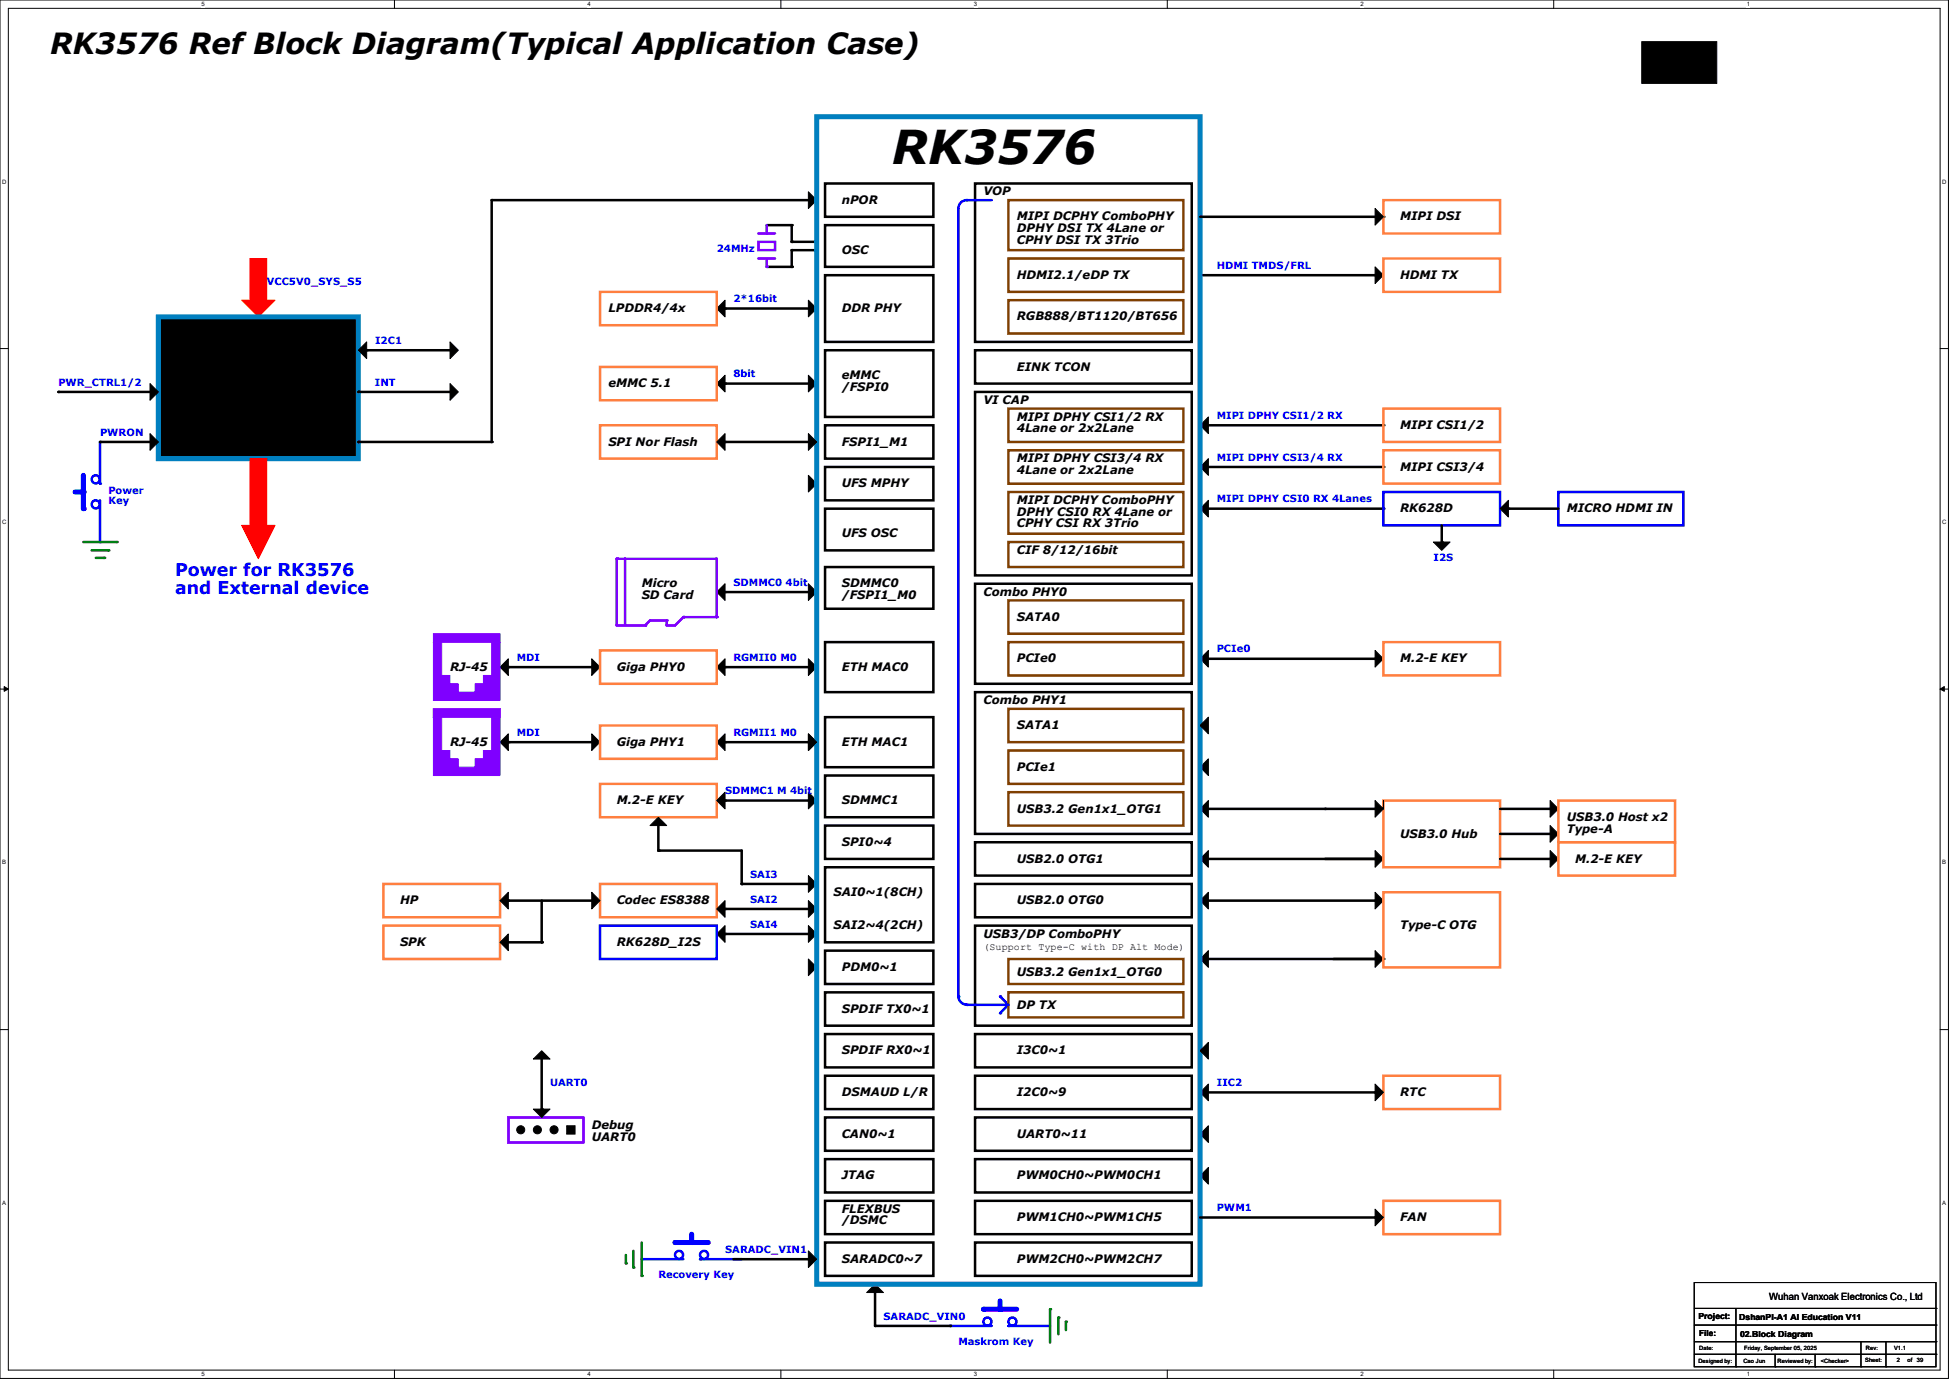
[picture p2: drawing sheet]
<svg xmlns="http://www.w3.org/2000/svg" width="297mm" height="210mm" viewBox="0 0 297 210" stroke-linecap="round" stroke-linejoin="round" font-family="sans-serif">
<path d="M0 0h296.9v209.9h-296.9zM1.3 1.3h294.4v207.4h-294.4z" fill="none" stroke="#000" stroke-width=".15"/>
<g fill="#fff">
<path d="M30.7 .1h.5v1h-.5z"/>
<path d="M30.7 208.8h.5v1h-.5z"/>
</g>
<path d="M60.1 0v1.3M60.1 208.7v1.2" fill="none" stroke="#000" stroke-width=".15"/>
<g fill="#fff">
<path d="M89.5 .1h.5v1h-.5z"/>
<path d="M89.5 208.8h.5v1h-.5z"/>
</g>
<path d="M119 0v1.3M119 208.7v1.2" fill="none" stroke="#000" stroke-width=".15"/>
<g fill="#fff">
<path d="M148.4 .1h.5v1h-.5z"/>
<path d="M148.4 208.8h.5v1h-.5z"/>
</g>
<path d="M177.9 0v1.3M177.9 208.7v1.2" fill="none" stroke="#000" stroke-width=".15"/>
<g fill="#fff">
<path d="M207.3 .1h.5v1h-.5z"/>
<path d="M207.3 208.8h.5v1h-.5z"/>
</g>
<path d="M236.8 0v1.3M236.8 208.7v1.2" fill="none" stroke="#000" stroke-width=".15"/>
<g fill="#fff">
<path d="M266.2 .1h.5v1h-.5z"/>
<path d="M266.2 208.8h.5v1h-.5z"/>
<path d="M.3 27.2h.7v1h-.7z"/>
<path d="M296 27.2h.6v1h-.6z"/>
<path d="M.3 79h.7v1h-.7z"/>
<path d="M296 79h.6v1h-.6z"/>
</g>
<path d="M0 53.1h1.3M295.7 53.1h1.2" fill="none" stroke="#000" stroke-width=".15"/>
<g fill="#fff">
<path d="M.3 130.9h.6v1h-.6z"/>
<path d="M296 130.9h.6v1h-.6z"/>
</g>
<path d="M0 104.9h1.3M295.7 104.9h1.2" fill="none" stroke="#000" stroke-width=".15"/>
<path d="M.6 104.6l.7 .3-.7 .4zM295.7 104.9l.6-.3v.7z" fill="#000" stroke="#000" stroke-width=".15"/>
<g fill="#fff">
<path d="M.3 182.7h.6v1h-.6z"/>
<path d="M296 182.7h.5v1h-.5z"/>
</g>
<path d="M0 156.8h1.3M295.7 156.8h1.2" fill="none" stroke="#000" stroke-width=".15"/>
<path d="M152.4 151.8l1.3 1.2" fill="none" stroke="#00f" stroke-width=".38"/>
<circle cx="152.4" cy="151.8" r=".19" fill="#00f"/>
<path d="M153.7 153l-1.3 1.3" fill="none" stroke="#00f" stroke-width=".38"/>
<circle cx="152.4" cy="154.3" r=".19" fill="#00f"/>
<g fill="#000" stroke="#000" stroke-width=".15">
<path d="M250.2 6.3h11.4v6.4h-11.4z" fill-rule="evenodd"/>
<path d="M24.1 48.3h30.5v21.6h-30.5z" fill-rule="evenodd"/>
<path d="M182.9 64.8l1.3-1.3v2.5z" fill-rule="evenodd"/>
<path d="M182.9 71.1l1.3-1.2v2.5z" fill-rule="evenodd"/>
<path d="M182.9 77.5l1.3-1.3v2.5z" fill-rule="evenodd"/>
<path d="M182.9 100.3l1.3-1.2v2.5z" fill-rule="evenodd"/>
<path d="M182.9 130.8l1.3-1.3v2.6z" fill-rule="evenodd"/>
<path d="M182.9 137.2l1.3-1.3v2.5z" fill-rule="evenodd"/>
</g>
<g fill="none" stroke="#000" stroke-width=".38">
<path d="M148.6 59.7h33v27.9h-33zM184.2 71.1h26.6M184.2 64.8h26.6M148.6 88.9h33v15.2h-33zM148.6 105.4h33v21.6h-33zM148.6 128.3h33v5.1h-33zM148.6 134.6h33v5.1h-33zM148.6 157.5h33v5.1h-33zM148.6 141h33v15.2h-33zM125.7 163.8h16.5v5.1h-16.5zM125.7 170.2h16.5v5.1h-16.5zM125.7 176.5h16.5v5.1h-16.5z"/>
<path d="M148.6 163.8h33v5.1h-33zM148.6 170.2h33v5.1h-33zM148.6 176.5h33v5.1h-33zM125.7 189.2h16.5v5.1h-16.5zM125.7 182.9h16.5v5.1h-16.5zM148.6 182.9h33v5.1h-33zM148.6 189.2h33v5.1h-33z"/>
</g>
<g fill="#000">
<circle cx="210.8" cy="71.1" r=".19"/>
<circle cx="210.8" cy="64.8" r=".19"/>
</g>
<path d="M153.7 62.2h26.6v5.1h-26.6zM153.7 74.9h26.6v6.4h-26.6zM153.7 68.6h26.6v5.1h-26.6zM153.7 91.4h26.6v5.1h-26.6zM153.7 97.8h26.6v5.1h-26.6zM153.7 82.6h26.6v3.8h-26.6zM153.7 114.3h26.6v5.1h-26.6zM153.7 108h26.6v5h-26.6zM153.7 120.7h26.6v5h-26.6zM153.7 146.1h26.6v3.8h-26.6zM153.7 151.1h26.6v3.8h-26.6z" fill="none" stroke="#7f3f00" stroke-width=".38"/>
<path d="M147.3 153h6.4" fill="none" stroke="#00f" stroke-width=".38"/>
<circle cx="147.3" cy="153" r=".19" fill="#00f"/>
<path d="M182.9 146.1l1.3-1.3v2.5z" fill-rule="evenodd" fill="#000" stroke="#000" stroke-width=".15"/>
<path d="M148.6 27.9h33v24.2h-33zM148.6 53.3h33v5.1h-33z" fill="none" stroke="#000" stroke-width=".38"/>
<path d="M153.7 39.4h26.6v5h-26.6zM153.7 30.5h26.6v7.6h-26.6zM153.7 45.7h26.6v5.1h-26.6z" fill="none" stroke="#7f3f00" stroke-width=".38"/>
<path d="M146.1 31.7v120.1a1.25 1.25 0 0 0 1.2 1.2" fill="none" stroke="#00f" stroke-width=".38"/>
<circle cx="146.1" cy="151.8" r=".19" fill="#00f"/>
<path d="M151.1 30.5h-3.8a1.25 1.25 0 0 0-1.2 1.2" fill="none" stroke="#00f" stroke-width=".38"/>
<circle cx="147.3" cy="30.5" r=".19" fill="#00f"/>
<path d="M182.9 41.9h26.7M184.2 77.5h26.6" fill="none" stroke="#000" stroke-width=".38"/>
<g fill="#000">
<circle cx="209.6" cy="41.9" r=".19"/>
<circle cx="210.8" cy="77.5" r=".19"/>
</g>
<g fill="#000" stroke="#000" stroke-width=".15">
<path d="M209.6 40.6l1.2 1.3-1.2 1.3z" fill-rule="evenodd"/>
<path d="M182.9 116.8l1.3-1.2v2.5z" fill-rule="evenodd"/>
<path d="M123.2 137.2l1.3 1.2-1.3 1.3z" fill-rule="evenodd"/>
<path d="M182.9 123.2l1.3-1.3v2.6z" fill-rule="evenodd"/>
<path d="M123.2 146.1l1.3 1.2-1.3 1.3z" fill-rule="evenodd"/>
<path d="M182.9 166.4l1.3-1.3v2.5z" fill-rule="evenodd"/>
<path d="M182.9 172.7l1.3-1.2v2.5z" fill-rule="evenodd"/>
<path d="M182.9 179.1l1.3-1.3v2.5z" fill-rule="evenodd"/>
</g>
<g fill="#f00" stroke="#f00" stroke-width=".15">
<path d="M36.8 45.7h5.1l-2.5 2.6z" fill-rule="evenodd"/>
<path d="M38.1 39.4h2.5v6.3h-2.5z" fill-rule="evenodd"/>
</g>
<path d="M24.1 48.3h30.5v21.6h-30.5z" fill="none" stroke="#007fc0" stroke-width=".76"/>
<g fill="none" stroke="#00f" stroke-width=".38">
<path d="M15.2 67.3v6.4"/>
<circle cx="14.6" cy="73" r=".61"/>
</g>
<circle cx="15.2" cy="73.7" r=".19" fill="#00f"/>
<path d="M11.4 74.9h1.3" fill="none" stroke="#00f" stroke-width=".76"/>
<circle cx="12.7" cy="74.9" r=".38" fill="#00f"/>
<path d="M12.7 72.4v5.1" fill="none" stroke="#00f" stroke-width=".76"/>
<circle cx="12.7" cy="77.5" r=".38" fill="#00f"/>
<g fill="none" stroke="#00f" stroke-width=".38">
<path d="M15.2 76.2v6.4"/>
<circle cx="14.6" cy="76.8" r=".61"/>
</g>
<circle cx="15.2" cy="82.6" r=".19" fill="#00f"/>
<path d="M22.9 66l1.2 1.3-1.2 1.3z" fill-rule="evenodd" fill="#000" stroke="#000" stroke-width=".15"/>
<path d="M12.7 82.6h5.1" fill="none" stroke="#007f00" stroke-width=".38"/>
<circle cx="17.8" cy="82.6" r=".19" fill="#007f00"/>
<path d="M15.2 67.3h7.7" fill="none" stroke="#000" stroke-width=".38"/>
<circle cx="15.2" cy="67.3" r=".19" fill="#000"/>
<path d="M14 83.8h2.5" fill="none" stroke="#007f00" stroke-width=".38"/>
<circle cx="16.5" cy="83.8" r=".19" fill="#007f00"/>
<path d="M14.6 85h1.3" fill="none" stroke="#007f00" stroke-width=".38"/>
<circle cx="15.9" cy="85" r=".19" fill="#007f00"/>
<path d="M116.8 34.3h3.9v2.5h3.8M120.7 38.1h3.8M125.7 27.9h16.5v5.1h-16.5zM125.7 34.3h16.5v6.3h-16.5zM8.9 59.7h14M54.6 59.7h14M55.9 53.3h12.7M116.8 40.6h3.9M184.2 100.3h25.4" fill="none" stroke="#000" stroke-width=".38"/>
<g fill="#000">
<circle cx="120.7" cy="34.3" r=".19"/>
<circle cx="120.7" cy="38.1" r=".19"/>
<circle cx="120.7" cy="36.8" r=".19"/>
<circle cx="8.9" cy="59.7" r=".19"/>
<circle cx="54.6" cy="59.7" r=".19"/>
<circle cx="55.9" cy="53.3" r=".19"/>
<circle cx="120.7" cy="40.6" r=".19"/>
<circle cx="209.6" cy="100.3" r=".19"/>
</g>
<g fill="#000" stroke="#000" stroke-width=".15">
<path d="M22.9 58.4l1.2 1.3-1.2 1.3z" fill-rule="evenodd"/>
<path d="M54.6 53.3l1.3-1.2v2.5z" fill-rule="evenodd"/>
<path d="M68.6 58.4l1.3 1.3-1.3 1.3z" fill-rule="evenodd"/>
<path d="M68.6 52.1l1.3 1.2-1.3 1.3z" fill-rule="evenodd"/>
<path d="M209.6 99.1l1.2 1.2-1.2 1.3z" fill-rule="evenodd"/>
<path d="M123.2 133.4l1.3 1.2-1.3 1.3z" fill-rule="evenodd"/>
<path d="M123.2 141l1.3 1.2-1.3 1.3z" fill-rule="evenodd"/>
</g>
<g fill="#f00" stroke="#f00" stroke-width=".15">
<path d="M36.8 80h5.1l-2.5 5.1z" fill-rule="evenodd"/>
<path d="M38.1 69.9h2.5v10.1h-2.5z" fill-rule="evenodd"/>
</g>
<path d="M115.6 35.6h2.5" fill="none" stroke="#7f00ff" stroke-width=".38"/>
<circle cx="115.6" cy="35.6" r=".19" fill="#7f00ff"/>
<path d="M120.7 38.1v2.5" fill="none" stroke="#000" stroke-width=".38"/>
<circle cx="120.7" cy="40.6" r=".19" fill="#000"/>
<path d="M115.6 39.4h2.5" fill="none" stroke="#7f00ff" stroke-width=".38"/>
<circle cx="115.6" cy="39.4" r=".19" fill="#7f00ff"/>
<path d="M116.8 34.3v1.3" fill="none" stroke="#7f00ff" stroke-width=".38"/>
<circle cx="116.8" cy="35.6" r=".19" fill="#7f00ff"/>
<path d="M116.8 39.4v1.2" fill="none" stroke="#7f00ff" stroke-width=".38"/>
<circle cx="116.8" cy="40.6" r=".19" fill="#7f00ff"/>
<path d="M115.6 36.8h2.5v1.3h-2.5zM109.2 85.1v8.9" fill="none" stroke="#7f00ff" stroke-width=".38"/>
<path d="M110.5 47h12.7M110.5 58.4h12.7M125.7 41.9h16.5v10.2h-16.5zM125.7 53.3h16.5v10.2h-16.5zM125.7 64.8h16.5v5.1h-16.5zM125.7 71.1h16.5v5.1h-16.5zM125.7 77.5h16.5v6.3h-16.5zM110.5 90.2h12.7M125.7 86.4h16.5v6.3h-16.5z" fill="none" stroke="#000" stroke-width=".38"/>
<g fill="#000" stroke="#000" stroke-width=".15">
<path d="M123.2 29.2l1.3 1.3-1.3 1.2z" fill-rule="evenodd"/>
<path d="M109.2 47l1.3-1.3v2.6z" fill-rule="evenodd"/>
<path d="M109.2 58.4l1.3-1.3v2.6z" fill-rule="evenodd"/>
<path d="M123.2 45.7l1.3 1.3-1.3 1.3z" fill-rule="evenodd"/>
<path d="M123.2 57.1l1.3 1.3-1.3 1.3z" fill-rule="evenodd"/>
<path d="M123.2 72.4l1.3 1.3-1.3 1.2z" fill-rule="evenodd"/>
<path d="M110.5 88.9v2.5l-1.3-1.2z" fill-rule="evenodd"/>
<path d="M123.2 88.9l1.3 1.3-1.3 1.2z" fill-rule="evenodd"/>
</g>
<g fill="#000">
<circle cx="110.5" cy="47" r=".19"/>
<circle cx="110.5" cy="58.4" r=".19"/>
<circle cx="110.5" cy="90.2" r=".19"/>
</g>
<circle cx="109.2" cy="94" r=".19" fill="#7f00ff"/>
<path d="M104.1 94h5.1" fill="none" stroke="#7f00ff" stroke-width=".38"/>
<circle cx="104.1" cy="94" r=".19" fill="#7f00ff"/>
<path d="M95.3 85.1v10.2" fill="none" stroke="#7f00ff" stroke-width=".38"/>
<circle cx="95.3" cy="95.3" r=".19" fill="#7f00ff"/>
<path d="M94 85.1h15.2" fill="none" stroke="#7f00ff" stroke-width=".38"/>
<circle cx="94" cy="85.1" r=".19" fill="#7f00ff"/>
<path d="M104.1 94l-1.2 1.3" fill="none" stroke="#7f00ff" stroke-width=".38"/>
<circle cx="104.1" cy="94" r=".19" fill="#7f00ff"/>
<path d="M99.1 94.5h2.5" fill="none" stroke="#7f00ff" stroke-width=".38"/>
<circle cx="99.1" cy="94.5" r=".19" fill="#7f00ff"/>
<path d="M101.6 95.3h1.3" fill="none" stroke="#7f00ff" stroke-width=".38"/>
<circle cx="101.6" cy="95.3" r=".19" fill="#7f00ff"/>
<path d="M101.6 94.5v.8" fill="none" stroke="#7f00ff" stroke-width=".38"/>
<circle cx="101.6" cy="94.5" r=".19" fill="#7f00ff"/>
<path d="M99.1 94.5l-.8 .8" fill="none" stroke="#7f00ff" stroke-width=".38"/>
<circle cx="98.3" cy="95.3" r=".19" fill="#7f00ff"/>
<path d="M94 95.3h4.3" fill="none" stroke="#7f00ff" stroke-width=".38"/>
<circle cx="98.3" cy="95.3" r=".19" fill="#7f00ff"/>
<path d="M94 85.1v10.2" fill="none" stroke="#7f00ff" stroke-width=".38"/>
<circle cx="94" cy="95.3" r=".19" fill="#7f00ff"/>
<path d="M125.7 97.8h16.5v7.6h-16.5zM77.5 101.6h12.7M110.5 101.6h12.7M125.7 109.2h16.5v7.6h-16.5zM125.7 118.1h16.5v6.4h-16.5zM125.7 125.7h16.5v5.1h-16.5zM125.7 132.1h16.5v11.4h-16.5zM125.7 144.8h16.5v5.1h-16.5zM125.7 151.1h16.5v5.1h-16.5zM125.7 157.5h16.5v5.1h-16.5z" fill="none" stroke="#000" stroke-width=".38"/>
<g fill="#000">
<circle cx="77.5" cy="101.6" r=".19"/>
<circle cx="110.5" cy="101.6" r=".19"/>
</g>
<g fill="#000" stroke="#000" stroke-width=".15">
<path d="M76.2 101.6l1.3-1.3v2.6z" fill-rule="evenodd"/>
<path d="M90.2 100.3l1.2 1.3-1.2 1.3z" fill-rule="evenodd"/>
<path d="M109.2 101.6l1.3-1.3v2.6z" fill-rule="evenodd"/>
<path d="M123.2 100.3l1.3 1.3-1.3 1.3z" fill-rule="evenodd"/>
<path d="M123.2 111.8l1.3 1.2-1.3 1.3z" fill-rule="evenodd"/>
<path d="M123.2 120.7l1.3 1.2-1.3 1.3z" fill-rule="evenodd"/>
</g>
<g fill="#7f00ff" stroke="#7f00ff" stroke-width=".15">
<path d="M66 96.5h10.2v1.3h-10.2z" fill-rule="evenodd"/>
<path d="M66 97.8h1.3v5.1h1.3v1.2h1.3v1.3h2.5v-1.3h1.3v-1.2h1.2v-5.1h1.3v8.9h-10.2z" fill-rule="evenodd"/>
<path d="M66 108h10.2v1.2h-10.2z" fill-rule="evenodd"/>
</g>
<g fill="none" stroke="#00f" stroke-width=".38">
<path d="M153.7 201.9h6.3"/>
<circle cx="154.3" cy="201.3" r=".61"/>
</g>
<circle cx="153.7" cy="201.9" r=".19" fill="#00f"/>
<path d="M152.4 198.1v1.3" fill="none" stroke="#00f" stroke-width=".76"/>
<circle cx="152.4" cy="199.4" r=".38" fill="#00f"/>
<path d="M149.9 199.4h5" fill="none" stroke="#00f" stroke-width=".76"/>
<circle cx="149.9" cy="199.4" r=".38" fill="#00f"/>
<g fill="none" stroke="#00f" stroke-width=".38">
<path d="M144.8 201.9h6.3"/>
<circle cx="150.5" cy="201.3" r=".61"/>
</g>
<circle cx="144.8" cy="201.9" r=".19" fill="#00f"/>
<path d="M133.4 195.6v6.3" fill="none" stroke="#000" stroke-width=".38"/>
<circle cx="133.4" cy="201.9" r=".19" fill="#000"/>
<path d="M133.4 195.6l1.2 1.3h-2.5z" fill-rule="evenodd" fill="#000" stroke="#000" stroke-width=".15"/>
<path d="M124.5 17.8h58.4v177.8h-58.4z" fill="none" stroke="#007fc0" stroke-width=".76"/>
<path d="M160 199.4v5.1" fill="none" stroke="#007f00" stroke-width=".38"/>
<circle cx="160" cy="199.4" r=".19" fill="#007f00"/>
<path d="M161.3 200.7v2.5" fill="none" stroke="#007f00" stroke-width=".38"/>
<circle cx="161.3" cy="200.7" r=".19" fill="#007f00"/>
<path d="M162.4 201.3v1.3" fill="none" stroke="#007f00" stroke-width=".38"/>
<circle cx="162.4" cy="201.3" r=".19" fill="#007f00"/>
<path d="M182.9 33h27.9M184.2 137.2h25.4M184.2 123.2h25.4M184.2 130.8h25.4M184.2 146.1h26.6M133.4 201.9h11.4" fill="none" stroke="#000" stroke-width=".38"/>
<g fill="#000">
<circle cx="210.8" cy="33" r=".19"/>
<circle cx="201.9" cy="123.2" r=".19"/>
<circle cx="209.6" cy="137.2" r=".19"/>
<circle cx="209.6" cy="130.8" r=".19"/>
<circle cx="209.6" cy="123.2" r=".19"/>
<circle cx="209.6" cy="146.1" r=".19"/>
<circle cx="210.8" cy="146.1" r=".19"/>
<circle cx="144.8" cy="201.9" r=".19"/>
</g>
<g fill="#000" stroke="#000" stroke-width=".15">
<path d="M209.6 135.9l1.2 1.3-1.2 1.2z" fill-rule="evenodd"/>
<path d="M209.6 129.5l1.2 1.3-1.2 1.3z" fill-rule="evenodd"/>
<path d="M209.6 144.8l1.2 1.3-1.2 1.2z" fill-rule="evenodd"/>
</g>
<g fill="none" stroke="#00f" stroke-width=".38">
<path d="M106.7 191.8h6.3"/>
<circle cx="107.3" cy="191.1" r=".61"/>
</g>
<circle cx="106.7" cy="191.8" r=".19" fill="#00f"/>
<path d="M105.4 188v1.2" fill="none" stroke="#00f" stroke-width=".76"/>
<circle cx="105.4" cy="189.2" r=".38" fill="#00f"/>
<path d="M102.9 189.2h5.1" fill="none" stroke="#00f" stroke-width=".76"/>
<circle cx="102.9" cy="189.2" r=".38" fill="#00f"/>
<g fill="none" stroke="#00f" stroke-width=".38">
<path d="M97.8 191.8h6.3"/>
<circle cx="103.5" cy="191.1" r=".61"/>
</g>
<circle cx="97.8" cy="191.8" r=".19" fill="#00f"/>
<path d="M97.8 189.2v5.1" fill="none" stroke="#007f00" stroke-width=".38"/>
<circle cx="97.8" cy="194.3" r=".19" fill="#007f00"/>
<path d="M96.5 190.5v2.5" fill="none" stroke="#007f00" stroke-width=".38"/>
<circle cx="96.5" cy="193" r=".19" fill="#007f00"/>
<path d="M95.4 191.1v1.3" fill="none" stroke="#007f00" stroke-width=".38"/>
<circle cx="95.4" cy="192.4" r=".19" fill="#007f00"/>
<g fill="none" stroke="#000" stroke-width=".38">
<path d="M123.2 30.5h-48.3v36.8h-20.3M110.5 67.3h12.7M229.9 77.5h7.6M219.7 80v2.6M77.5 113h12.7M110.5 113h12.7M77.5 137.2h12.7M82.6 137.2v6.3h-5.1M100.3 125.7v3.8h12.7v5.1h10.2M110.5 121.9h12.7M110.5 138.4h12.7M228.6 123.2h7.6"/>
<path d="M228.6 127h7.6M228.6 130.8h7.6M110.5 142.2h12.7M82.6 161.3v7.6M184.2 166.4h25.4M111.8 191.8h11.4M182.9 185.4h26.7"/>
</g>
<g fill="#000">
<circle cx="74.9" cy="30.5" r=".19"/>
<circle cx="54.6" cy="67.3" r=".19"/>
<circle cx="74.9" cy="67.3" r=".19"/>
<circle cx="110.5" cy="67.3" r=".19"/>
<circle cx="229.9" cy="77.5" r=".19"/>
<circle cx="219.7" cy="82.6" r=".19"/>
<circle cx="77.5" cy="113" r=".19"/>
<circle cx="110.5" cy="113" r=".19"/>
<circle cx="77.5" cy="137.2" r=".19"/>
<circle cx="100.3" cy="129.5" r=".19"/>
<circle cx="110.5" cy="121.9" r=".19"/>
<circle cx="110.5" cy="138.4" r=".19"/>
<circle cx="113" cy="134.6" r=".19"/>
<circle cx="236.2" cy="130.8" r=".19"/>
<circle cx="236.2" cy="127" r=".19"/>
<circle cx="236.2" cy="123.2" r=".19"/>
<circle cx="82.6" cy="143.5" r=".19"/>
<circle cx="110.5" cy="142.2" r=".19"/>
<circle cx="82.6" cy="168.9" r=".19"/>
<circle cx="209.6" cy="166.4" r=".19"/>
<circle cx="123.2" cy="191.8" r=".19"/>
<circle cx="209.6" cy="185.4" r=".19"/>
</g>
<g fill="#000" stroke="#000" stroke-width=".15">
<path d="M209.6 31.7l1.2 1.3-1.2 1.3z" fill-rule="evenodd"/>
<path d="M109.2 67.3l1.3-1.3v2.6z" fill-rule="evenodd"/>
<path d="M123.2 66l1.3 1.3-1.3 1.3z" fill-rule="evenodd"/>
<path d="M229.9 76.2v2.5l-1.3-1.2z" fill-rule="evenodd"/>
<path d="M218.4 82.6h2.6l-1.3 1.2z" fill-rule="evenodd"/>
<path d="M76.2 113l1.3-1.2v2.5z" fill-rule="evenodd"/>
<path d="M90.2 111.8l1.2 1.2-1.2 1.3z" fill-rule="evenodd"/>
<path d="M109.2 113l1.3-1.2v2.5z" fill-rule="evenodd"/>
<path d="M123.2 111.8l1.3 1.2-1.3 1.3z" fill-rule="evenodd"/>
<path d="M182.9 110.5l1.3-1.3v2.6z" fill-rule="evenodd"/>
<path d="M76.2 137.2l1.3-1.3v2.5z" fill-rule="evenodd"/>
<path d="M90.2 135.9l1.2 1.3-1.2 1.2z" fill-rule="evenodd"/>
<path d="M100.3 124.5l1.3 1.2h-2.5z" fill-rule="evenodd"/>
<path d="M110.5 120.7v2.5l-1.3-1.3z" fill-rule="evenodd"/>
<path d="M109.2 138.4l1.3-1.2v2.5z" fill-rule="evenodd"/>
<path d="M209.6 121.9l1.2 1.3v-1.3v1.3l-1.2 1.3z" fill-rule="evenodd"/>
<path d="M236.2 121.9l1.3 1.3-1.3 1.3z" fill-rule="evenodd"/>
<path d="M236.2 125.7l1.3 1.3-1.3 1.3z" fill-rule="evenodd"/>
<path d="M236.2 129.5l1.3 1.3-1.3 1.3z" fill-rule="evenodd"/>
<path d="M76.2 143.5l1.3-1.3v2.6z" fill-rule="evenodd"/>
<path d="M110.5 141v2.5l-1.3-1.3z" fill-rule="evenodd"/>
<path d="M82.6 160l1.2 1.3h-2.5z" fill-rule="evenodd"/>
<path d="M81.3 168.9h2.5l-1.2 1.3z" fill-rule="evenodd"/>
<path d="M86.4 171.5h1.2v1.2h-1.2z" fill-rule="evenodd"/>
<path d="M182.9 160l1.3-1.2v2.5z" fill-rule="evenodd"/>
<path d="M209.6 165.1l1.2 1.3-1.2 1.2z" fill-rule="evenodd"/>
<path d="M123.2 190.5l1.3 1.3-1.3 1.2z" fill-rule="evenodd"/>
<path d="M209.6 184.2l1.2 1.2-1.2 1.3z" fill-rule="evenodd"/>
<circle cx="79.4" cy="172.1" r=".61"/>
<circle cx="81.9" cy="172.1" r=".61"/>
<circle cx="84.4" cy="172.1" r=".61"/>
</g>
<g fill="none" stroke="#ff7f3f" stroke-width=".38">
<path d="M210.8 30.5h17.8v5.1h-17.8zM210.8 39.4h17.8v5h-17.8zM91.4 55.9h17.8v5.1h-17.8zM91.4 44.4h17.8v5.1h-17.8zM91.4 64.8h17.8v5.1h-17.8zM210.8 62.2h17.8v5.1h-17.8zM210.8 68.6h17.8v5.1h-17.8zM91.4 99.1h17.8v5h-17.8zM210.8 97.8h17.8v5.1h-17.8zM91.4 119.4h17.8v5.1h-17.8zM91.4 110.5h17.8v5.1h-17.8zM58.4 134.6h17.8v5.1h-17.8z"/>
<path d="M91.4 134.6h17.8v5.1h-17.8zM210.8 121.9h17.8v10.2h-17.8zM210.8 135.9h17.8v11.4h-17.8zM237.5 121.9h17.8v6.4h-17.8zM237.5 128.3h17.8v5.1h-17.8zM58.4 141h17.8v5.1h-17.8zM210.8 163.8h17.8v5.1h-17.8zM210.8 182.9h17.8v5.1h-17.8z"/>
</g>
<g fill="#7f00ff" stroke="#7f00ff" stroke-width=".15">
<path d="M66 108h10.2v1.2h-10.2z" fill-rule="evenodd"/>
<path d="M66 109.2h1.3v5.1h1.3v1.3h1.3v1.2h2.5v-1.2h1.3v-1.3h1.2v-5.1h1.3v8.9h-10.2z" fill-rule="evenodd"/>
</g>
<path d="M210.8 74.9h17.8v5.1h-17.8zM237.5 74.9h19v5.1h-19zM91.4 141h17.8v5.1h-17.8z" fill="none" stroke="#00f" stroke-width=".38"/>
<path d="M77.5 170.2h11.4v3.8h-11.4z" fill="none" stroke="#7f00ff" stroke-width=".38"/>
<g fill="none" stroke="#000" stroke-width=".15">
<path d="M258.2 195.3h36.8v12.9h-36.8zM258.2 199.3h36.8M264.5 199.3v8.9M295 199.3h.1M258.2 201.8h36.8M258.2 204.3h36.8M258.2 206.2h36.8M264.5 208.2h.1M270.5 208.2h.1M270.5 206.2v2M276.6 208.2h.1M276.6 206.2v2"/>
<path d="M283.6 208.2h.1M283.6 204.3v3.9M287.4 208.2h.1M287.4 204.3v3.9M295 201.8h.1M295 204.3h.1M295 206.2h.1"/>
</g>
<text font-size="7.1" x="135.9" y="24.9">RK3576</text>
<text font-size="4.4" x="7.6" y="8.3">RK3576 Ref Block Diagram(Typical Application Case)</text>
<g font-size="2.7" fill="#00f">
<text x="26.7" y="87.8">Power for RK3576</text>
<text x="26.7" y="90.4">and External device</text>
</g>
<g font-size="1.8">
<text x="149.9" y="29.8">VOP</text>
<text x="128.3" y="31">nPOR</text>
<text x="154.9" y="33.6">MIPI DCPHY ComboPHY</text>
<text x="154.9" y="35.3">DPHY DSI TX 4Lane or</text>
<text x="213.4" y="33.6">MIPI DSI</text>
<text x="128.3" y="38.7">OSC</text>
<text x="154.9" y="37.1">CPHY DSI TX 3Trio</text>
<text x="92.7" y="47.5">LPDDR4/4x</text>
<text x="128.3" y="47.5">DDR PHY</text>
<text x="154.9" y="42.5">HDMI2.1/eDP TX</text>
<text x="213.4" y="42.5">HDMI TX</text>
<text x="154.9" y="48.8">RGB888/BT1120/BT656</text>
<text x="92.7" y="59">eMMC 5.1</text>
<text x="128.3" y="57.7">eMMC</text>
<text x="128.3" y="59.5">/FSPI0</text>
<text x="154.9" y="56.4">EINK TCON</text>
<text x="149.9" y="61.5">VI CAP</text>
<text x="154.9" y="64.1">MIPI DPHY CSI1/2 RX</text>
<text x="154.9" y="65.8">4Lane or 2x2Lane</text>
<text x="213.4" y="65.3">MIPI CSI1/2</text>
<text x="92.7" y="67.9">SPI Nor Flash</text>
<text x="128.3" y="67.9">FSPI1_M1</text>
<text x="154.9" y="70.4">MIPI DPHY CSI3/4 RX</text>
<text x="213.4" y="71.7">MIPI CSI3/4</text>
<text x="128.3" y="74.2">UFS MPHY</text>
<text x="154.9" y="72.2">4Lane or 2x2Lane</text>
<text x="154.9" y="76.8">MIPI DCPHY ComboPHY</text>
<text x="128.3" y="81.8">UFS OSC</text>
<text x="154.9" y="78.5">DPHY CSI0 RX 4Lane or</text>
<text x="154.9" y="80.3">CPHY CSI RX 3Trio</text>
<text x="213.4" y="78">RK628D</text>
<text x="238.8" y="78">MICRO HDMI IN</text>
<text x="97.8" y="89.5">Micro</text>
<text x="128.3" y="89.5">SDMMC0</text>
<text x="154.9" y="84.4">CIF 8/12/16bit</text>
<text x="97.8" y="91.2">SD Card</text>
<text x="128.3" y="91.2">/FSPI1_M0</text>
<text x="149.9" y="90.7">Combo PHY0</text>
<text x="154.9" y="94.5">SATA0</text>
<text x="154.9" y="100.9">PCIe0</text>
<text x="213.4" y="100.9">M.2-E KEY</text>
<text x="68.6" y="102.2">RJ-45</text>
<text x="94" y="102.2">Giga PHY0</text>
<text x="128.3" y="102.2">ETH MAC0</text>
<text x="149.9" y="107.2">Combo PHY1</text>
<text x="68.6" y="113.6">RJ-45</text>
<text x="94" y="113.6">Giga PHY1</text>
<text x="128.3" y="113.6">ETH MAC1</text>
<text x="154.9" y="111">SATA1</text>
<text x="154.9" y="117.4">PCIe1</text>
<text x="94" y="122.5">M.2-E KEY</text>
<text x="128.3" y="122.5">SDMMC1</text>
<text x="154.9" y="123.7">USB3.2 Gen1x1_OTG1</text>
<text x="238.8" y="125">USB3.0 Host x2</text>
<text x="128.3" y="128.8">SPI0~4</text>
<text x="154.9" y="131.4">USB2.0 OTG1</text>
<text x="213.4" y="127.6">USB3.0 Hub</text>
<text x="238.8" y="126.8">Type-A</text>
<text x="240" y="131.4">M.2-E KEY</text>
<text x="61" y="137.7">HP</text>
<text x="94" y="137.7">Codec ES8388</text>
<text x="127" y="136.4">SAI0~1(8CH)</text>
<text x="154.9" y="137.7">USB2.0 OTG0</text>
<text x="127" y="141.5">SAI2~4(2CH)</text>
<text x="149.9" y="142.8">USB3/DP ComboPHY</text>
<text x="213.4" y="141.5">Type-C OTG</text>
<text x="61" y="144.1">SPK</text>
<text x="94" y="144.1">RK628D_I2S</text>
<text x="128.3" y="147.9">PDM0~1</text>
<text x="154.9" y="148.6">USB3.2 Gen1x1_OTG0</text>
<text x="128.3" y="154.2">SPDIF TX0~1</text>
<text x="154.9" y="153.7">DP TX</text>
<text x="128.3" y="160.6">SPDIF RX0~1</text>
<text x="154.9" y="160.6">I3C0~1</text>
<text x="128.3" y="166.9">DSMAUD L/R</text>
<text x="154.9" y="166.9">I2C0~9</text>
<text x="213.4" y="166.9">RTC</text>
<text x="90.2" y="172">Debug</text>
<text x="90.2" y="173.8">UART0</text>
<text x="128.3" y="173.3">CAN0~1</text>
<text x="154.9" y="173.3">UART0~11</text>
<text x="128.3" y="179.6">JTAG</text>
<text x="154.9" y="179.6">PWM0CH0~PWM0CH1</text>
<text x="128.3" y="184.7">FLEXBUS</text>
<text x="154.9" y="186">PWM1CH0~PWM1CH5</text>
<text x="213.4" y="186">FAN</text>
<text x="128.3" y="186.5">/DSMC</text>
<text x="128.3" y="192.3">SARADC0~7</text>
<text x="154.9" y="192.3">PWM2CH0~PWM2CH7</text>
</g>
<g font-size="1.5" fill="#00f">
<text x="109.2" y="38.4">24MHz</text>
<text x="185.4" y="40.9">HDMI TMDS/FRL</text>
<text x="40.6" y="43.5">VCC5V0_SYS_S5</text>
<text x="111.8" y="46">2*16bit</text>
<text x="57.1" y="52.4">I2C1</text>
<text x="8.9" y="58.7">PWR_CTRL1/2</text>
<text x="57.1" y="58.7">INT</text>
<text x="111.8" y="57.4">8bit</text>
<text x="185.4" y="63.8">MIPI DPHY CSI1/2 RX</text>
<text x="15.2" y="66.3">PWRON</text>
<text x="185.4" y="70.1">MIPI DPHY CSI3/4 RX</text>
<text x="16.5" y="75.2">Power</text>
<text x="16.5" y="76.8">Key</text>
<text x="185.4" y="76.5">MIPI DPHY CSI0 RX 4Lanes</text>
<text x="111.8" y="89.2">SDMMC0 4bit</text>
<text x="218.4" y="85.4">I2S</text>
<text x="78.7" y="100.6">MDI</text>
<text x="111.8" y="100.6">RGMII0 M0</text>
<text x="185.4" y="99.4">PCIe0</text>
<text x="78.7" y="112.1">MDI</text>
<text x="111.8" y="112.1">RGMII1 M0</text>
<text x="110.5" y="120.9">SDMMC1 M 4bit</text>
<text x="114.3" y="133.6">SAI3</text>
<text x="114.3" y="137.5">SAI2</text>
<text x="114.3" y="141.3">SAI4</text>
<text x="83.8" y="165.4">UART0</text>
<text x="185.4" y="165.4">IIC2</text>
<text x="185.4" y="184.4">PWM1</text>
<text x="110.5" y="190.8">SARADC_VIN1</text>
<text x="100.3" y="194.6">Recovery Key</text>
<text x="134.6" y="201">SARADC_VIN0</text>
<text x="146" y="204.8">Maskrom Key</text>
</g>
<g font-size="1.5">
<text x="149.9" y="144.7">(Support Type-C with DP Alt Mode)</text>
<text x="269.6" y="198">Wuhan Vanxoak Electronics Co., Ltd</text>
</g>
<g font-size="1.3">
<text x="258.8" y="201">Project:</text>
<text x="259" y="203.5">File:</text>
<text x="265" y="201.1">DshanPI-A1 AI Education V11</text>
<text x="265.2" y="203.6">02.Block Diagram</text>
</g>
<g font-size=".9">
<text x="30.7" y=".9">5</text>
<text x="89.5" y=".9">4</text>
<text x="148.4" y=".9">3</text>
<text x="207.3" y=".9">2</text>
<text x="266.2" y=".9">1</text>
<text x=".3" y="28">D</text>
<text x="296" y="28">D</text>
<text x=".3" y="79.8">C</text>
<text x="296" y="79.8">C</text>
<text x=".3" y="131.7">B</text>
<text x="296" y="131.7">B</text>
<text x=".3" y="183.5">A</text>
<text x="296" y="183.5">A</text>
<text x="30.7" y="209.6">5</text>
<text x="89.5" y="209.6">4</text>
<text x="148.4" y="209.6">3</text>
<text x="207.3" y="209.6">2</text>
<text x="258.8" y="207.6">Designed by:</text>
<text x="259" y="205.7">Date:</text>
<text x="265.7" y="207.6">Cao Jun</text>
<text x="265.8" y="205.7">Friday, September 05, 2025</text>
<text x="266.2" y="209.6">1</text>
<text x="270.9" y="207.6">Reviewed by:</text>
<text x="277.5" y="207.6">&lt;Checker&gt;</text>
<text x="284.2" y="207.4">Sheet:</text>
<text x="284.4" y="205.7">Rev:</text>
<text x="288.7" y="205.7">V1.1</text>
<text x="289.1" y="207.4">2</text>
<text x="290.7" y="207.4">of 39</text>
</g>
</svg>
